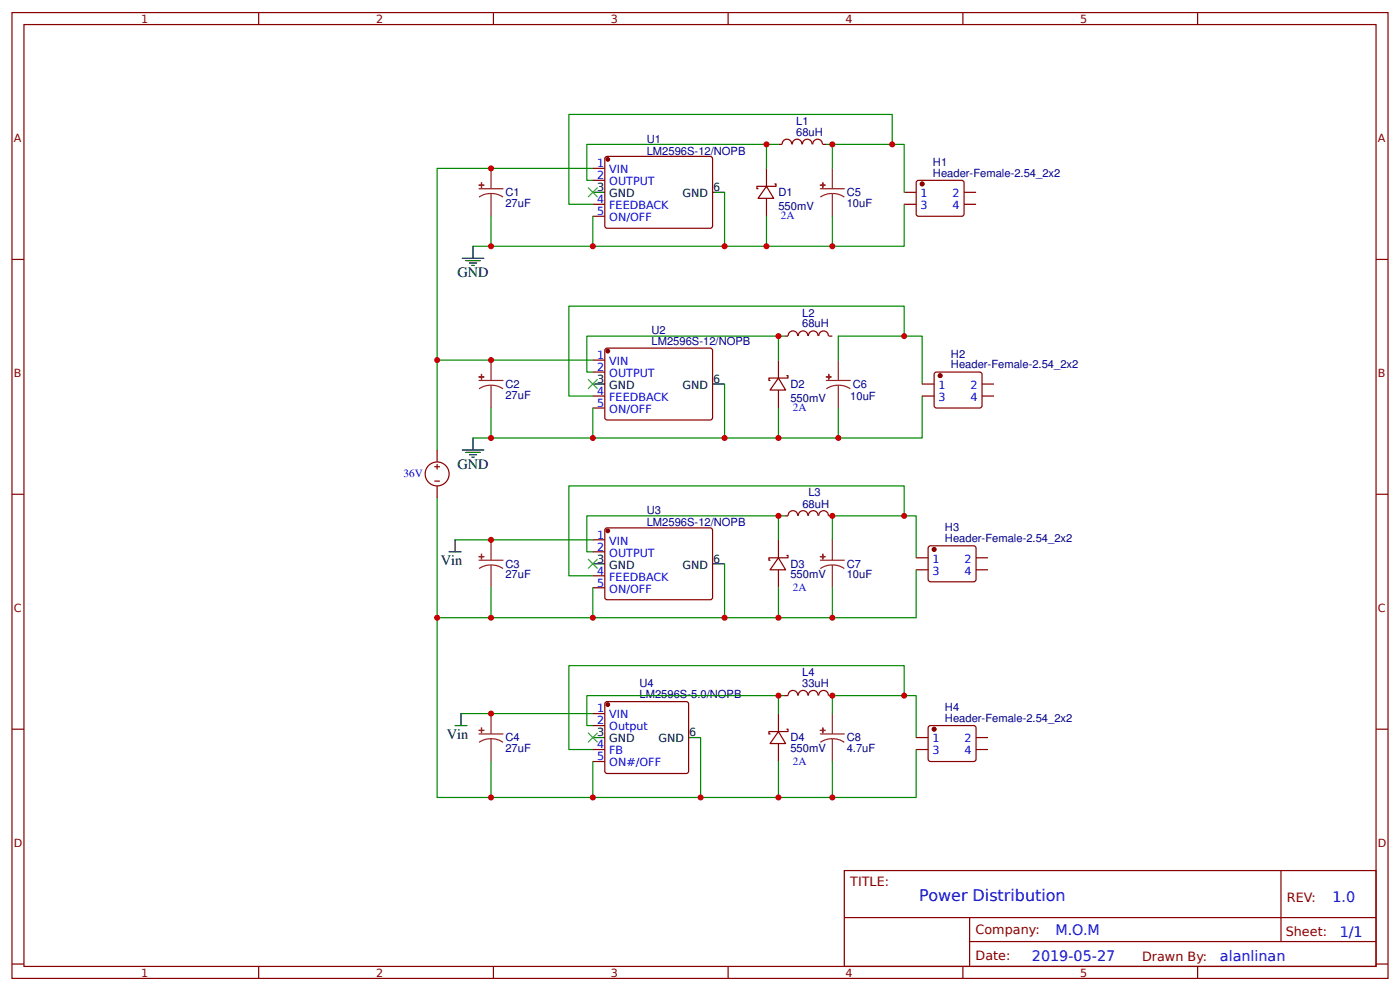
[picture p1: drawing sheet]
<svg xmlns="http://www.w3.org/2000/svg" width="309mm" height="219mm" viewBox="0 0 309 219" stroke-linecap="round" stroke-linejoin="round" font-family="sans-serif">
<g fill="none" stroke="#800" stroke-width=".26">
<path d="M2.6 2.8h304.1v213.2h-304.1zM5.3 5.4h298.7v208h-298.7zM57.1 2.8v2.6M109 2.8v2.6M160.9 2.8v2.6M212.7 2.8v2.6M264.6 2.8v2.6M131 37.2h2.6M131 39.8h2.6M133.9 34.6h23.3l.2 .5v15l-.5 .3-23-.1-.3-.4v-14.8zM169.3 37.2v3.9M172 31.9h.8"/>
<path d="M172.8 31.9a1.06 1.06 0 0 1 1.1-1.2 1.06 1.06 0 0 1 1 1.2M175 31.9a1.06 1.06 0 0 1 1.1-1.2 1.06 1.06 0 0 1 1.1 1.2M177.3 31.9a1.06 1.06 0 0 1 1-1.2 1.06 1.06 0 0 1 1.1 1.2M179.6 31.9a1.06 1.06 0 0 1 1-1.2 1.06 1.06 0 0 1 1.1 1.2M181.8 31.9h.8M2.6 57.3h2.7M131 45.1h2.6M131 47.8h2.6M169.3 41.1l1.6 2.7h-3.4zM169.3 43.8v4M171.2 40.6h.2v.5h-4.2v.6h.3M199.8 45.1h2.6"/>
<path d="M199.8 42.5h2.6M202.5 40.1l.4-.3 9.8 .1 .3 .4-.1 7.2-.4 .3-9.8-.1-.3-.5zM213 45.1h2.6M213 42.5h2.6M304 57.3h2.7M131 79.5h2.6M133.9 76.9h23.3l.2 .5v15.1l-.5 .2h-23l-.3-.5v-14.8zM172 79.5v4M173.3 74.2h.8M174.1 74.2a1.06 1.06 0 0 1 1.1-1.1 1.06 1.06 0 0 1 1 1.1M176.4 74.2a1.06 1.06 0 0 1 1-1.1 1.06 1.06 0 0 1 1.1 1.1M178.6 74.2a1.06 1.06 0 0 1 1.1-1.1 1.06 1.06 0 0 1 1 1.1"/>
<path d="M180.9 74.2a1.06 1.06 0 0 1 1-1.1 1.06 1.06 0 0 1 1.1 1.1M183.1 74.2h.8M96.6 99.4v2.6M131 82.2h2.6M131 87.4h2.6M131 90.1h2.6M172 83.5l1.6 2.6h-3.5zM172 86.1v4M173.8 82.9h.3v.6h-4.2v.5h.2M203.7 87.4h2.7M203.7 84.8h2.7M206.4 82.4l.5-.2h9.8l.3 .5-.1 7.1-.5 .3-9.8-.1-.2-.4z"/>
<path d="M217 87.4h2.6M217 84.8h2.6M2.6 109.1h2.7M96 103.1h1.1M96 106.2h1.1M96.6 102.5v1.1M96.6 107.3v2.6M131 119.2h2.6M133.9 116.6h23.3l.2 .5v15.1l-.5 .2h-23l-.3-.5v-14.8zM172 119.2v4M173.3 113.9h.8M174.1 113.9a1.06 1.06 0 0 1 1.1-1.1 1.06 1.06 0 0 1 1 1.1"/>
<path d="M176.4 113.9a1.06 1.06 0 0 1 1-1.1 1.06 1.06 0 0 1 1.1 1.1M178.6 113.9a1.06 1.06 0 0 1 1.1-1.1 1.06 1.06 0 0 1 1 1.1M180.9 113.9a1.06 1.06 0 0 1 1-1.1 1.06 1.06 0 0 1 1.1 1.1M183.1 113.9h.8M304 109.1h2.7M131 121.8h2.6M131 127.1h2.6M131 129.8h2.6M172 123.2l1.6 2.6h-3.5zM172 125.8v4M173.8 122.6h.3v.6h-4.2v.5h.2M202.4 123.2h2.7"/>
<path d="M202.4 125.8h2.7M205.1 120.8l.5-.3 9.8 .1 .2 .4v7.2l-.5 .3-9.8-.1-.2-.5zM215.6 123.2h2.7M215.6 125.8h2.7M131 157.6h2.6M133.7 155.2l.4-.3 17.8 .1 .2 .4v15.1l-.5 .3-17.7-.1-.3-.4zM172 157.6v3.9M173.3 153.6h.8M174.1 153.6a1.06 1.06 0 0 1 1.1-1.2 1.06 1.06 0 0 1 1 1.2M176.4 153.6a1.06 1.06 0 0 1 1-1.2 1.06 1.06 0 0 1 1.1 1.2M178.6 153.6a1.06 1.06 0 0 1 1.1-1.2 1.06 1.06 0 0 1 1 1.2M180.9 153.6a1.06 1.06 0 0 1 1-1.2 1.06 1.06 0 0 1 1.1 1.2"/>
<path d="M183.1 153.6h.8M2.6 161h2.7M131 160.2h2.6M131 165.5h2.6M131 168.1h2.6M172 161.5l1.6 2.7h-3.5zM172 164.2v3.9M173.8 161h.3v.5h-4.2v.6h.2M202.4 165.5h2.7M202.4 162.9h2.7M205.1 160.5l.5-.3 9.8 .1 .2 .4v7.2l-.5 .2h-9.8l-.2-.5zM215.6 165.5h2.7"/>
<path d="M215.6 162.9h2.7M304 161h2.7M186.5 192.2h117.5v21.2h-117.5zM283 192.2v15.7M2.6 212.9h2.7M57.1 213.4v2.6M109 213.4v2.6M160.9 213.4v2.6M186.6 202.6h117.3M212.7 213.4v2.6M214.2 207.9h89.7M214.2 202.6v10.6"/>
<path d="M264.6 213.4v2.6M304 212.9h2.7"/>
<circle cx="96.6" cy="104.6" r="2.65"/>
</g>
<g fill="#800" stroke="#800" stroke-width=".26">
<circle cx="134.3" cy="35.2" r=".4"/>
<circle cx="134.3" cy="77.5" r=".4"/>
<circle cx="134.3" cy="117.2" r=".4"/>
<circle cx="134.3" cy="155.6" r=".4"/>
<circle cx="203.7" cy="40.6" r=".4"/>
<circle cx="207.7" cy="82.9" r=".4"/>
<circle cx="206.4" cy="121.3" r=".4"/>
<circle cx="206.4" cy="161" r=".4"/>
</g>
<g fill="none" stroke="#000" stroke-width=".26">
<path d="M102.1 57h4.8M102.9 57.5h3.2M103.7 58.1h1.6M104.2 58.6h.6M104.5 54.4v2.6M131 42.5h2.6M157.4 42.5h2.7M102.1 99.4h4.8M102.9 99.9h3.2M104.5 96.7v2.7M131 84.8h2.6M157.4 84.8h2.7"/>
<path d="M100.5 119.2v2.6M103.7 100.4h1.6M104.2 100.9h.6M99.2 121.8h2.7M131 124.5h2.6M157.4 124.5h2.7M101.9 157.6v2.6M100.5 160.2h2.7M131 162.9h2.6M152.1 162.9h2.7"/>
</g>
<g fill="none" stroke="#8d2323" stroke-width=".26">
<path d="M108.5 37.2v4.5M183.9 37.2v4.5M105.8 41.7h5.3M108.5 42.7l1.4 .2 1.2 .6M108.5 42.7l-1.4 .2-1.3 .6M108.5 42.7v5.1M181.2 41.7h5.3M183.9 42.7l1.4 .2 1.2 .6M183.9 42.7l-1.4 .2-1.3 .6M183.9 42.7v5.1M108.5 79.5v4.5M185.2 79.5v4.5"/>
<path d="M105.8 84h5.3M108.5 85.1l1.4 .1 1.2 .7M108.5 85.1l-1.4 .1-1.3 .7M108.5 85.1v5M182.6 84h5.3M185.2 85.1l1.4 .1 1.3 .7M185.2 85.1l-1.4 .1-1.2 .7M185.2 85.1v5M108.5 119.2v4.5M183.9 119.2v4.5M105.8 123.7h5.3M108.5 124.8l1.4 .1 1.2 .6"/>
<path d="M108.5 124.8l-1.4 .1-1.3 .6M108.5 124.8v5M181.2 123.7h5.3M183.9 124.8l1.4 .1 1.2 .6M183.9 124.8l-1.4 .1-1.3 .6M183.9 124.8v5M108.5 157.6v4.5M183.9 157.6v4.5M105.8 162.1h5.3M108.5 163.1l1.4 .2 1.2 .6M108.5 163.1l-1.4 .2-1.3 .6M108.5 163.1v5"/>
<path d="M181.2 162.1h5.3M183.9 163.1l1.4 .2 1.2 .6M183.9 163.1l-1.4 .2-1.3 .6M183.9 163.1v5"/>
</g>
<g fill="#8d2323" stroke="#8d2323" stroke-width=".26">
<path d="M105.8 40.9h1.1z"/>
<path d="M106.4 40.3v1.1z"/>
<path d="M105.8 83.2h1.1z"/>
<path d="M106.4 82.7v1z"/>
<path d="M105.8 122.9h1.1z"/>
<path d="M106.4 122.4v1z"/>
<path d="M105.8 161.3h1.1z"/>
<path d="M106.4 160.7v1.1z"/>
<path d="M181.2 40.9h1.1z"/>
<path d="M181.8 40.3v1.1z"/>
<path d="M182.6 83.2h1z"/>
<path d="M183.1 82.7v1z"/>
<path d="M181.2 122.9h1.1z"/>
<path d="M181.8 122.4v1z"/>
<path d="M181.2 161.3h1.1z"/>
<path d="M181.8 160.7v1.1z"/>
</g>
<g fill="none" stroke="#080" stroke-width=".26">
<path d="M131 37.2h-34.4v62.2M169.3 31.9h-39.7v7.9h1.4M172 31.9h-2.7v5.3M182.6 31.9h1.3v5.3M183.9 31.9h13.2v-6.6h-71.4v19.8h5.3M197.1 31.9h2.7v10.6M104.5 54.4h4M108.5 47.8v6.6h22.5M131 47.8v6.6h29.1M160.1 42.5v11.9h9.2M169.3 47.8v6.6h14.6M199.8 45.1v9.3h-15.9v-6.6"/>
<path d="M96.6 79.5h34.4M172 74.2h-42.4v8h1.4M173.3 74.2h-1.3v5.3M185.2 79.5v-5.3h18.5v10.6M199.8 74.2v-6.6h-74.1v19.8h5.3M104.5 96.7h4M108.5 90.1v6.6h22.5M131 90.1v6.6h29.1M160.1 84.8v11.9h11.9M172 90.1v6.6h13.2M203.7 87.4v9.3h-18.5v-6.6M96.6 109.9v66.2h87.3v-8"/>
<path d="M100.5 119.2h30.5M172 113.9h-42.4v7.9h1.4M173.3 113.9h-1.3v5.3M183.9 119.2v-5.3h18.5v9.3M199.8 113.9v-6.6h-74.1v19.8h5.3M96.6 136.4h75.4M108.5 129.8v6.6M131 129.8v6.6M160.1 124.5v11.9M172 129.8v6.6h11.9v-6.6M202.4 125.8v10.6h-18.5M101.9 157.6h29.1"/>
<path d="M172 153.6h-42.4v6.6h1.4M173.3 153.6h-1.3v4M183.9 157.6v-4h18.5v9.3M199.8 153.6v-6.6h-74.1v18.5h5.3M108.5 168.1v8M131 168.1v8M154.8 162.9v13.2M172 168.1v8M202.4 165.5v10.6h-18.5"/>
</g>
<g fill="#000" stroke="#3c3" stroke-width=".26">
<path d="M129.9 41.4l2.1 2.1zM132 41.4l-2.1 2.1z"/>
<path d="M129.9 83.7l2.1 2.2zM132 83.7l-2.1 2.2z"/>
<path d="M129.9 123.4l2.1 2.1zM132 123.4l-2.1 2.1z"/>
<path d="M129.9 161.8l2.1 2.1zM132 161.8l-2.1 2.1z"/>
</g>
<g fill="#c00">
<circle cx="108.5" cy="119.2" r=".66"/>
<circle cx="108.5" cy="96.7" r=".66"/>
<circle cx="131" cy="96.7" r=".66"/>
<circle cx="160.1" cy="96.7" r=".66"/>
<circle cx="172" cy="96.7" r=".66"/>
<circle cx="185.2" cy="96.7" r=".66"/>
<circle cx="131" cy="54.4" r=".66"/>
<circle cx="160.1" cy="54.4" r=".66"/>
<circle cx="169.3" cy="54.4" r=".66"/>
<circle cx="183.9" cy="54.4" r=".66"/>
<circle cx="131" cy="176.1" r=".66"/>
<circle cx="131" cy="136.4" r=".66"/>
<circle cx="199.8" cy="153.6" r=".66"/>
<circle cx="199.8" cy="113.9" r=".66"/>
<circle cx="169.3" cy="31.9" r=".66"/>
<circle cx="172" cy="113.9" r=".66"/>
<circle cx="108.5" cy="136.4" r=".66"/>
<circle cx="183.9" cy="136.4" r=".66"/>
<circle cx="172" cy="153.6" r=".66"/>
<circle cx="108.5" cy="176.1" r=".66"/>
<circle cx="172" cy="176.1" r=".66"/>
<circle cx="183.9" cy="176.1" r=".66"/>
<circle cx="183.9" cy="31.9" r=".66"/>
<circle cx="183.9" cy="113.9" r=".66"/>
<circle cx="172" cy="136.4" r=".66"/>
<circle cx="96.6" cy="136.4" r=".66"/>
<circle cx="172" cy="74.2" r=".66"/>
<circle cx="108.5" cy="37.2" r=".66"/>
<circle cx="96.6" cy="79.5" r=".66"/>
<circle cx="108.5" cy="79.5" r=".66"/>
<circle cx="199.8" cy="74.2" r=".66"/>
<circle cx="160.1" cy="136.4" r=".66"/>
<circle cx="154.8" cy="176.1" r=".66"/>
<circle cx="183.9" cy="153.6" r=".66"/>
<circle cx="197.1" cy="31.9" r=".66"/>
<circle cx="108.5" cy="157.6" r=".66"/>
<circle cx="108.5" cy="54.4" r=".66"/>
</g>
<text font-size="3.5" fill="#00f" x="203.1" y="199">Power Distribution</text>
<g font-size="3.2">
<text x="101.1" y="61.3">GND</text>
<text x="101.1" y="103.6">GND</text>
<text x="97.4" y="124.8">Vin</text>
<text x="98.7" y="163.1">Vin</text>
</g>
<g font-size="3.2" fill="#00f">
<text x="294.4" y="199.2">1.0</text>
<text x="233.2" y="206.3">M.O.M</text>
<text x="296" y="206.9">1/1</text>
<text x="228" y="212.2">2019-05-27</text>
<text x="269.5" y="212.1">alanlinan</text>
</g>
<g font-size="2.8" fill="#800">
<text x="187.9" y="195.7">TITLE:</text>
<text x="284.3" y="199.2">REV:</text>
<text x="215.5" y="206.3">Company:</text>
<text x="284.1" y="206.8">Sheet:</text>
<text x="215.5" y="212.1">Date:</text>
<text x="252.3" y="212.1">Drawn By:</text>
</g>
<g font-size="2.5" fill="#800">
<text x="31.2" y="5">1</text>
<text x="83.1" y="5">2</text>
<text x="134.9" y="5">3</text>
<text x="186.8" y="5">4</text>
<text x="238.7" y="5">5</text>
<text x="3" y="31.4">A</text>
<text x="304.4" y="31.4">A</text>
<text x="3" y="83.2">B</text>
<text x="304.4" y="83.2">B</text>
<text x="3" y="135.1">C</text>
<text x="304.4" y="135.1">C</text>
<text x="3" y="186.9">D</text>
<text x="304.4" y="186.9">D</text>
<text x="31.2" y="215.6">1</text>
<text x="83.1" y="215.6">2</text>
<text x="134.9" y="215.6">3</text>
<text x="186.8" y="215.6">4</text>
<text x="238.7" y="215.6">5</text>
</g>
<g font-size="2.5" fill="#000080">
<text x="175.9" y="29.9">68uH</text>
<text x="175.9" y="27.6">L1</text>
<text x="142.9" y="34.1">LM2596S-12/NOPB</text>
<text x="142.9" y="31.5">U1</text>
<text x="206.1" y="39">Header-Female-2.54_2x2</text>
<text x="206.1" y="36.6">H1</text>
<text x="111.7" y="45.7">27uF</text>
<text x="111.7" y="43.3">C1</text>
<text x="172" y="46.4">550mV</text>
<text x="172" y="43.3">D1</text>
<text x="187.1" y="45.7">10uF</text>
<text x="187.1" y="43.3">C5</text>
<text x="177.2" y="69.9">L2</text>
<text x="143.9" y="76.1">LM2596S-12/NOPB</text>
<text x="143.9" y="73.7">U2</text>
<text x="177.2" y="72.3">68uH</text>
<text x="210.1" y="81.4">Header-Female-2.54_2x2</text>
<text x="210.1" y="79">H2</text>
<text x="111.7" y="88">27uF</text>
<text x="111.7" y="85.7">C2</text>
<text x="174.6" y="85.7">D2</text>
<text x="174.6" y="88.8">550mV</text>
<text x="187.9" y="88.4">10uF</text>
<text x="188.4" y="85.7">C6</text>
<text x="142.9" y="113.5">U3</text>
<text x="177.3" y="112.2">68uH</text>
<text x="178.6" y="109.5">L3</text>
<text x="142.9" y="116.2">LM2596S-12/NOPB</text>
<text x="208.8" y="119.7">Header-Female-2.54_2x2</text>
<text x="208.8" y="117.3">H3</text>
<text x="111.7" y="125.3">C3</text>
<text x="174.6" y="125.3">D3</text>
<text x="187.1" y="125.3">C7</text>
<text x="111.7" y="127.7">27uF</text>
<text x="174.6" y="127.7">550mV</text>
<text x="187.1" y="127.7">10uF</text>
<text x="177.2" y="149.3">L4</text>
<text x="141.3" y="154.1">LM2596S-5.0/NOPB</text>
<text x="141.3" y="151.7">U4</text>
<text x="177.2" y="151.6">33uH</text>
<text x="208.8" y="159.4">Header-Female-2.54_2x2</text>
<text x="208.8" y="157">H4</text>
<text x="111.7" y="166.1">27uF</text>
<text x="111.7" y="163.7">C4</text>
<text x="174.6" y="166.1">550mV</text>
<text x="174.6" y="163.7">D4</text>
<text x="187.1" y="166.1">4.7uF</text>
<text x="187.1" y="163.7">C8</text>
</g>
<g font-size="2.5" fill="#00f">
<text x="131.9" y="36.9">1</text>
<text x="131.9" y="39.6">2</text>
<text x="134.6" y="38.2">VIN</text>
<text x="134.6" y="40.9">OUTPUT</text>
<text x="131.9" y="44.8">4</text>
<text x="131.9" y="47.5">5</text>
<text x="134.6" y="46.2">FEEDBACK</text>
<text x="203.4" y="43.5">1</text>
<text x="203.4" y="46.2">3</text>
<text x="210.4" y="46.2">4</text>
<text x="210.4" y="43.5">2</text>
<text x="134.6" y="48.8">ON/OFF</text>
<text x="172.5" y="48.4">2A</text>
<text x="131.9" y="79.2">1</text>
<text x="131.9" y="81.9">2</text>
<text x="134.6" y="80.6">VIN</text>
<text x="134.6" y="83.2">OUTPUT</text>
<text x="131.9" y="87.2">4</text>
<text x="131.9" y="89.8">5</text>
<text x="134.6" y="88.5">FEEDBACK</text>
<text x="207.4" y="85.9">1</text>
<text x="207.4" y="88.5">3</text>
<text x="214.4" y="88.5">4</text>
<text x="214.4" y="85.9">2</text>
<text x="134.6" y="91.1">ON/OFF</text>
<text x="175.2" y="90.8">2A</text>
<text x="89.2" y="105.3">36V</text>
<text x="131.9" y="118.9">1</text>
<text x="131.9" y="121.6">2</text>
<text x="134.6" y="120.3">VIN</text>
<text x="134.6" y="122.9">OUTPUT</text>
<text x="206" y="124.2">1</text>
<text x="213.1" y="124.2">2</text>
<text x="131.9" y="126.9">4</text>
<text x="131.9" y="129.5">5</text>
<text x="134.6" y="128.2">FEEDBACK</text>
<text x="134.6" y="130.8">ON/OFF</text>
<text x="175.2" y="130.4">2A</text>
<text x="206" y="126.9">3</text>
<text x="213.1" y="126.9">4</text>
<text x="131.9" y="157.3">1</text>
<text x="131.9" y="159.9">2</text>
<text x="134.6" y="158.6">VIN</text>
<text x="134.6" y="161.3">Output</text>
<text x="131.9" y="165.2">4</text>
<text x="131.9" y="167.9">5</text>
<text x="134.6" y="166.6">FB</text>
<text x="206" y="163.9">1</text>
<text x="206" y="166.6">3</text>
<text x="213.1" y="166.6">4</text>
<text x="213.1" y="163.9">2</text>
<text x="134.6" y="169.2">ON#/OFF</text>
<text x="175.2" y="168.8">2A</text>
</g>
<g font-size="2.5">
<text x="131.9" y="42.2">3</text>
<text x="134.6" y="43.5">GND</text>
<text x="150.8" y="43.5">GND</text>
<text x="157.6" y="42.2">6</text>
<text x="131.9" y="84.5">3</text>
<text x="134.6" y="85.9">GND</text>
<text x="150.8" y="85.9">GND</text>
<text x="157.6" y="84.5">6</text>
<text x="131.9" y="124.2">3</text>
<text x="134.6" y="125.5">GND</text>
<text x="150.8" y="125.5">GND</text>
<text x="157.6" y="124.2">6</text>
<text x="131.9" y="162.6">3</text>
<text x="134.6" y="163.9">GND</text>
<text x="145.5" y="163.9">GND</text>
<text x="152.3" y="162.6">6</text>
</g>
</svg>
